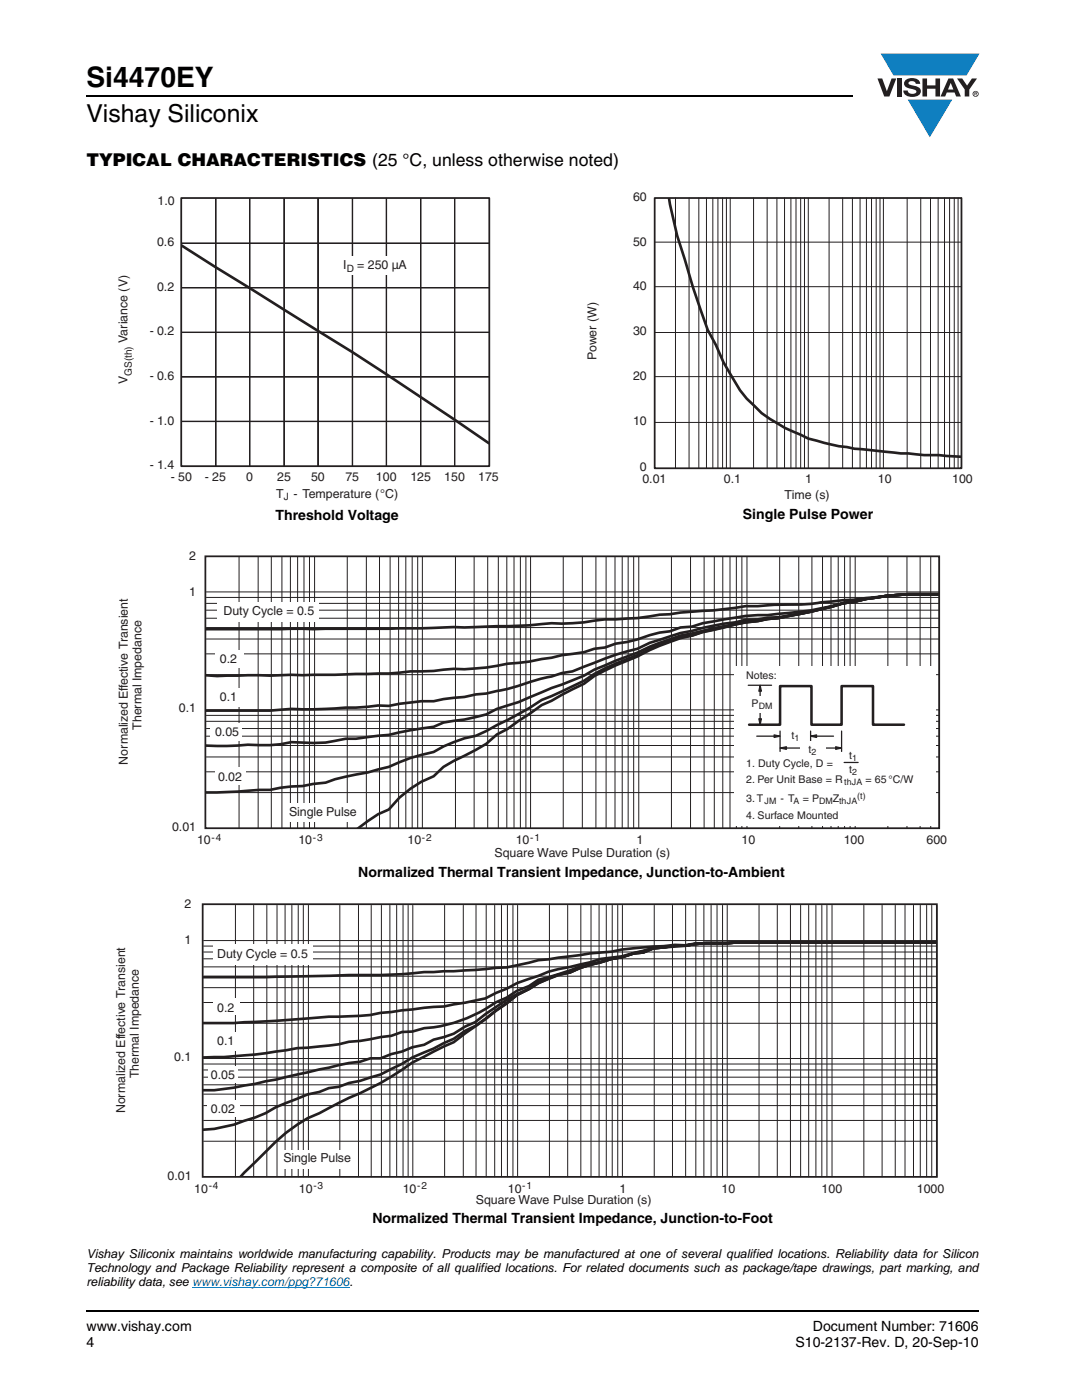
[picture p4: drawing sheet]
<svg xmlns="http://www.w3.org/2000/svg" width="216mm" height="279mm" viewBox="0 0 216 279" stroke-linecap="round" stroke-linejoin="round" font-family="sans-serif">
<path d="M17.1 18.9h.2v.3h-.2zM17.1 261.5h.2v.4h-.2z" fill="#000"/>
<path d="M17.3 19.1h152.9M17.3 261.7h178.1" fill="none" stroke="#000" stroke-width=".36"/>
<path d="M175.1 10.7h20.4v16.7h-20.4z" fill="#fff"/>
<g fill="#0a7fc3">
<path d="M175.7 10.7h19.7l-2.5 4.4h-1.1h-13.5z"/>
<path d="M181.1 19.9h8.9l-4.5 7.5z"/>
</g>
<g fill="#231f20">
<path d="M175.1 15.7h.9l1 2.5 .9-2.5h.9l-1.3 3.6h-1.1z"/>
<path d="M179 15.7h.9v3.6h-.9z"/>
<path d="M180.7 16a2.1 2.1 0 0 1 2.8 .3l.1 .4h-.9a.79 .79 0 0 0-.7-.5 .79 .79 0 0 0-.7 .4l.2 .3 1 .2a1.08 1.08 0 0 1 1.2 1.1 1.08 1.08 0 0 1-1.1 1.1 1.73 1.73 0 0 1-2.3-1.2h.8a.96 .96 0 0 0 .8 .6 .96 .96 0 0 0 1-.4 1.31 1.31 0 0 0-1.3-.6 1.03 1.03 0 0 1-1-.6 1.03 1.03 0 0 1 .1-1.1z"/>
<path d="M184.1 15.7h.9v1.3h1.7v-1.3h.9v3.6h-.9v-1.6h-1.7v1.6h-.9z"/>
<path d="M191 15.7h1l1 1.4 .9-1.4h1.1l-1.6 2.2v1.4h-.9v-1.4z"/>
<path d="M189.7 16.5l.5 1.4h-1zM189.2 15.7l-1.5 3.6h.9l.3-.8h1.6l.3 .8h.9l-1.5-3.6z"/>
<path d="M194.2 18.7a.46 .46 0 0 1 .9 0 .46 .46 0 0 1-.9 0zM194.1 18.7a.6 .6 0 0 0 1.2 0 .6 .6 0 0 0-1.2 0z"/>
<path d="M194.6 18.5h.2v.2h-.2zM194.4 18.4v.7h.2v-.3l.4 .3-.2-.3 .1-.2v-.2z"/>
</g>
<path d="M38.4 256.9h31.3" fill="none" stroke="#007ec4" stroke-width=".2"/>
<path d="M23.3 38.8h76.2v61.5h-76.2z" fill="#fff"/>
<g fill="none" stroke="#231f20" stroke-width=".2">
<path d="M43 39.6l.1 53.4zM43.1 39.6v53.4M49.8 39.6l.1 53.4zM49.8 39.6v53.4M56.7 39.6v53.4zM56.7 39.6v53.4M63.4 39.6l.1 53.4zM63.5 39.6v53.4M70.3 39.6l.1 53.4zM70.3 39.6v53.4M77.1 39.6v53.4zM77.1 39.6v53.4"/>
<path d="M83.9 39.6l.1 53.4zM84 39.6v53.4M90.7 39.6l.1 53.4zM90.7 39.6v53.4M36.2 57.4l61.4 .1zM36.2 48.5l61.4 .1zM36.2 57.4h61.4M36.2 48.5h61.4M36.2 75.2l61.4 .1zM36.2 66.3l61.4 .1zM36.2 75.2h61.4M36.2 66.3h61.4"/>
<path d="M36.2 84.1h61.4zM36.2 84.1h61.4"/>
</g>
<path d="M36.2 49l20.5 12.8a743.3 743.3 0 0 1 40.9 26.7" fill="none" stroke="#231f20" stroke-width=".53"/>
<path d="M36.2 39.5h61.4v53.5h-61.4z" fill="none" stroke="#231f20" stroke-width=".35"/>
<g fill="#fff">
<path d="M66.8 51.2h16v3.7h-16z"/>
<path d="M116.9 38h77.2v62.1h-77.2z"/>
</g>
<path d="M133.5 39.6l1.6 7.5 3.2 10.2 2.9 8.6 1.6 2.9 1.6 3.5 3.3 5.6a26.3 26.3 0 0 0 12.1 8.9l1.5 .7 1.7 .5a31.4 31.4 0 0 0 6 1.2l1.5 .4 9.2 .9 12.1 .7" fill="none" stroke="#231f20" stroke-width=".53"/>
<g fill="none" stroke="#231f20" stroke-width=".2">
<path d="M134.8 39.5v54M137.5 39.5v54M139.4 39.5v54M141 39.5v54M142.2 39.5v54M143.3 39.5v54M144.2 39.5v54M144.9 39.5v54M145.7 39.5v54M150.4 39.5v54M153.1 39.5v54M155 39.5v54"/>
<path d="M156.5 39.5v54M157.8 39.5v54M158.8 39.5v54M159.8 39.5v54M160.5 39.5v54M161.3 39.5v54M165.4 39.5v54M168.1 39.5v54M170.1 39.5v54M171.6 39.5v54M172.9 39.5v54M173.9 39.5v54"/>
<path d="M174.8 39.5v54M175.6 39.5v54M176.3 39.5v54M181 39.5v54M183.7 39.5v54M185.7 39.5v54M187.2 39.5v54M188.5 39.5v54M189.5 39.5v54M190.4 39.5v54M191.2 39.5v54M191.9 39.5v54"/>
<path d="M130.6 57.2h61.3M130.6 48.3h61.3M130.6 66.4h61.3M130.6 75.2h61.3M130.6 84.3h61.3"/>
</g>
<path d="M130.6 39.5h61.3v54h-61.3z" fill="none" stroke="#231f20" stroke-width=".35"/>
<path d="M23.4 109.6h165.6v62h-165.6z" fill="#fff"/>
<g fill="none" stroke="#231f20" stroke-width=".2">
<path d="M41.2 118.1h146.2M41.2 119.2h146.2M47.7 111.1v54.2M51.5 111.1v54.2M54.1 111.1v54.2M56.3 111.1v54.2M57.9 111.1v54.2M59.4 111.1v54.2M60.7 111.1v54.2M61.8 111.1v54.2M62.8 111.1v54.2M69.3 111.1v54.2"/>
<path d="M73.1 111.1v54.2M75.7 111.1v54.2M77.8 111.1v54.2M79.5 111.1v54.2M81 111.1v54.2M82.2 111.1v54.2M83.3 111.1v54.2M84.3 111.1v54.2M90.9 111.1v54.2M94.6 111.1v54.2M97.3 111.1v54.2M99.4 111.1v54.2"/>
<path d="M101.1 111.1v54.2M102.6 111.1v54.2M103.8 111.1v54.2M104.9 111.1v54.2M105.9 111.1v54.2M112.4 111.1v54.2M116.2 111.1v54.2M118.9 111.1v54.2M120.9 111.1v54.2M122.7 111.1v54.2M124.2 111.1v54.2M125.3 111.1v54.2"/>
<path d="M126.4 111.1v54.2M127.5 111.1v54.2M134 111.1v54.2M137.8 111.1v54.2M140.5 111.1v54.2M142.5 111.1v54.2M144.2 111.1v54.2M145.7 111.1v54.2M146.9 111.1v54.2M148 111.1v54.2M149 111.1v54.2M155.6 111.1v54.2"/>
<path d="M159.4 111.1v54.2M162 111.1v54.2M164.1 111.1v54.2M165.8 111.1v54.2M167.3 111.1v54.2M168.5 111.1v54.2M169.6 111.1v54.2M170.6 111.1v54.2M177.2 111.1v54.2M181 111.1v54.2M183.6 111.1v54.2M185.7 111.1v54.2"/>
<path d="M187.4 111.1v54.2M41.2 125.2h146.2M41.2 127.5h146.2M41.2 130.5h146.2M41.2 134.6h146.2M41.2 123.4h146.2M41.2 120.4h146.2M41.2 121.8h146.2M41.2 142.8h146.2M41.2 144h146.2M41.2 145.4h146.2M41.2 146.9h146.2"/>
<path d="M41.2 148.8h146.2M41.2 151.1h146.2M41.2 154h146.2M41.2 158.2h146.2M41.2 141.7h146.2"/>
</g>
<g fill="#fff">
<path d="M42.9 129.9h5.6v3.4h-5.6z"/>
<path d="M42.2 137.4h7.8v3.7h-7.8z"/>
<path d="M42.1 144.3h6.2v3.6h-6.2z"/>
<path d="M42.9 153.2h6.1v3.5h-6.1z"/>
<path d="M56.8 160.4h14.9v3.7h-14.9z"/>
<path d="M43.5 120.1h20.2v3.9h-20.2z"/>
<path d="M146.5 132.9h40.1v31.8h-40.1z"/>
</g>
<path d="M149.3 136.8h4.7M155.7 145.9v4.1M161.7 145.9v2M167.9 145.9v4.1M168.4 152.2h2.8" fill="none" stroke="#231f20" stroke-width=".25"/>
<path d="M155.7 149.3l1.2-.3v.5z" fill="#231f20"/>
<path d="M155.7 149.3l1.2-.3v.5zM156.6 149.3h3.7" fill="none" stroke="#231f20" stroke-width=".25"/>
<path d="M166.7 149l1.2 .3-1.2 .2z" fill="#231f20"/>
<path d="M163.3 149.3h3.8M166.7 149l1.2 .3-1.2 .2z" fill="none" stroke="#231f20" stroke-width=".25"/>
<path d="M154.5 146.7l1.2 .2-1.2 .3z" fill="#231f20"/>
<path d="M151 146.9h3.8M154.5 146.7l1.2 .2-1.2 .3z" fill="none" stroke="#231f20" stroke-width=".25"/>
<path d="M161.7 146.9l1.2-.2v.5z" fill="#231f20"/>
<path d="M161.7 146.9l1.2-.2v.5zM162.6 146.9h3.7" fill="none" stroke="#231f20" stroke-width=".25"/>
<g fill="#fff">
<path d="M156.2 145.2h5v3.4h-5z"/>
<path d="M159.6 147.9h5v3.4h-5z"/>
</g>
<path d="M151.4 143.4h.5l-.2 1.2z" fill="#231f20"/>
<path d="M151.4 143.4h.5l-.2 1.2zM151.7 140.1v3.7" fill="none" stroke="#231f20" stroke-width=".25"/>
<path d="M151.7 136.8l.2 1.1h-.5z" fill="#231f20"/>
<path d="M151.7 136.8l.2 1.1h-.5zM151.7 137.6v3.6" fill="none" stroke="#231f20" stroke-width=".25"/>
<path d="M148.3 138.9h7.5v3.4h-7.5z" fill="#fff"/>
<path d="M149.5 144.6h6.2v-7.7h6.2v7.7h6v-7.7h6.3v7.7h6.2" fill="none" stroke="#231f20" stroke-width=".51"/>
<path d="M187.3 118.6a58.3 58.3 0 0 0-17 1.5l-2 .3a105.7 105.7 0 0 1-13 2.8l-2.1 .1-2 .3-2.5 .1-2 .5a50.3 50.3 0 0 0-8.6 1.7l-2.3 .4-6.1 2-2.5 1.2a83.7 83.7 0 0 0-13 4.5l-2.1 .3-2 .7-3.1 .7a49.4 49.4 0 0 1-12 2.9l-2.3 .5-4.2 .4-2 .4a45 45 0 0 0-8.9 1l-2.1-.1a146 146 0 0 1-17.3 .7l-4.3 .3h-13M187.3 118.6a58.3 58.3 0 0 0-17 1.5l-2 .3a75.2 75.2 0 0 1-17.1 2.4l-2.5 .1-4.2 .7-4.3 .8-2.1 .7-2.3 .1-2.1 .8-2.1 .2-4.4 1.4-2.1 .5-2.3 .4-2.1 .7-2.1 .3-2.1 .7-4.4 .6-2 .5-4.5 .7a54.2 54.2 0 0 0-8.6 1.2l-4.3 .4-2.2-.1a49.4 49.4 0 0 1-8.6 .5 55.4 55.4 0 0 1-8.5 .5l-30.1 .4-2.4-.1M187.3 118.6a102.1 102.1 0 0 0-17 1.1l-6.5 .5a54.3 54.3 0 0 1-9.6 .5l-3 .3h-2.5a100 100 0 0 1-12.9 1.2l-2.1 .4-2.1 .1a48.5 48.5 0 0 1-10.9 .9 46.3 46.3 0 0 1-10.6 .8 188.2 188.2 0 0 1-19.6 .7l-12.9 .4-36.7 .1M187.3 118.6a58.2 58.2 0 0 0-17 1.5l-2 .3-2.3 .7a135.7 135.7 0 0 1-17.3 3.1l-8.5 1.9-2.1 .7-2.3 .4a58.2 58.2 0 0 0-8.6 3.6 63.5 63.5 0 0 0-8.6 3.7l-2.1 1.4-6.4 3-2 .8a111.3 111.3 0 0 1-13.1 7.1 26 26 0 0 0-8.5 3.3 34.6 34.6 0 0 0-8.9 2.9 63.7 63.7 0 0 1-8.6 2l-2.2 .5-1.8 .7-2.5 .3-2.1 .4-4.5 .3-2 .4-13 .6M187.3 118.6a58.3 58.3 0 0 0-17 1.5l-2 .3a104.6 104.6 0 0 1-19.6 3.7l-12.9 2.7a56.3 56.3 0 0 0-8.6 3.4l-4.4 1.7-4.2 1.7-2.1 1.2-8.4 3.4a48.6 48.6 0 0 1-9 3.3l-2.1 1.1a48.8 48.8 0 0 1-8.5 1.6l-2 .8-4.6 .7-4.3 1-6.6 .7h-2a23 23 0 0 1-8.6 .8l-2.2-.1a27.7 27.7 0 0 1-8.7 .5 53 53 0 0 1-8.6 .2M187.3 118.6a58.2 58.2 0 0 0-17 1.5l-2 .3-2.3 .7a135.4 135.4 0 0 1-17.3 3.1l-8.5 2-2.1 .6a42 42 0 0 0-10.9 4.2 64.6 64.6 0 0 0-8.6 3.9l-2.1 1.6-4.4 2.2-2 1.2-2 .8-6.8 4.8-2.2 1.1-2.1 1.9-8.5 4.5-2 1.9a20.7 20.7 0 0 0-8.9 6.7l-2.1 .9-4.2 2.9" fill="none" stroke="#231f20" stroke-width=".53"/>
<path d="M41 111h146.4v54.3h-146.4z" fill="none" stroke="#231f20" stroke-width=".35"/>
<path d="M22.8 179.2h165.6v61.7h-165.6z" fill="#fff"/>
<path d="M186.9 188.1h-39.5l-2.4 .1h-4.2l-4.1 .5-6.3 .5-6.3 1.8-2.1 .4-6.2 1.5a63.8 63.8 0 0 1-8.4 2.6l-1.8 1.3-2.4 .9-2.1 1.4-2.1 .9a28.4 28.4 0 0 1-14.4 5.2l-2.3 .7-2.1 .1-2.1 .7-6.2 1-2.3 .2a48.4 48.4 0 0 1-10.3 1.3 100.5 100.5 0 0 1-18.9 1.8M186.9 188.1h-39.5l-2.4 .1h-4.2l-4.1 .5h-2l-4.3 .5-6.3 1.7-4.2 .5-2.1 .6-8.3 1.9-2.1 .9-4.2 1.4-2.1 1.1-2.1 .9-2.1 1.1-8.3 1.6-4 .2-8.7 1a44.5 44.5 0 0 1-10.3 .8l-10.4 .8-8.5 .5h-6.3M186.9 188.1h-39.5l-8.7 .2-2 .4-2-.1-8.2 .6-2.4 .3-2.1 .4-4.2 .4-10.4 1.3-6.3 1.5-10.6 .7-5.9 .2a106.2 106.2 0 0 1-16.2 .6l-15.4 .4h-12.6M186.9 188.1h-39.5l-8.7 .3-2 .3h-2l-4.3 .5-2.1 .9-1.8 .2-2.4 .7-2.1 .4-4.2 1.2-2 .5-2.1 1a23.5 23.5 0 0 0-8.1 3.3l-2.4 1.2-2.1 1.7-10.6 7.7-1.9 .8-6.3 3.3a58.1 58.1 0 0 1-12.7 7l-5.9 3.1a26.8 26.8 0 0 0-8.7 5.6l-7 7M186.9 188.1h-39.5l-2.4 .1h-4.2l-4.1 .5h-2l-2.3 .4-2 .1-2.1 .9-1.8 .2-2.4 .7-2.1 .4-6.2 1.8-2.1 .9a19.9 19.9 0 0 0-8.1 3.3l-2.4 1.2-8.4 6.2-2 .9-2.3 1.6-4 2-4.2 1.7-2.1 1.3-4.3 2.1-4 1.3-2.3 .4-2 .8-2 .3-1.9 .7-2.3 .5-6.4 2.6-2 1.2-2.1 .8-4.2 1.4-3.9 .9-2.4 .2M186.9 188.1h-39.5l-2.4 .1h-4.2l-4.1 .5h-2l-4.3 .5-2.1 .9-1.8 .2-2.4 .7a49.9 49.9 0 0 0-10.4 3l-2.3 .5-4 1.4-1.8 1.4a40.5 40.5 0 0 0-10.8 6.7l-2 .9-2.3 1.4-4 1.2-1.9 1-2.3 .5-2.1 .9-2.1 .5-2.2 .8h-2l-2 .7-2.3 .2-5.9 1.3a181.9 181.9 0 0 1-20.9 4.2h-2.4" fill="none" stroke="#231f20" stroke-width=".53"/>
<g fill="none" stroke="#231f20" stroke-width=".2">
<path d="M40.6 187.7h146.3M40.6 188.8h146.3M40.6 194.8h146.3M40.6 197.1h146.3M40.6 193h146.3M40.6 190h146.3M40.6 191.4h146.3M47 180.7v54.2M50.6 180.7v54.2M53.2 180.7v54.2M55.3 180.7v54.2M56.9 180.7v54.2"/>
<path d="M58.2 180.7v54.2M59.5 180.7v54.2M60.5 180.7v54.2M61.5 180.7v54.2M67.8 180.7v54.2M71.5 180.7v54.2M74.1 180.7v54.2M76.1 180.7v54.2M77.8 180.7v54.2M79.2 180.7v54.2M80.4 180.7v54.2M81.4 180.7v54.2"/>
<path d="M82.4 180.7v54.2M88.7 180.7v54.2M92.4 180.7v54.2M95 180.7v54.2M97 180.7v54.2M98.7 180.7v54.2M100.1 180.7v54.2M101.2 180.7v54.2M102.4 180.7v54.2M103.3 180.7v54.2M109.6 180.7v54.2M113.3 180.7v54.2"/>
<path d="M115.9 180.7v54.2M117.9 180.7v54.2M119.5 180.7v54.2M121 180.7v54.2M122.2 180.7v54.2M123.3 180.7v54.2M124.2 180.7v54.2M130.5 180.7v54.2M134.2 180.7v54.2M136.8 180.7v54.2M138.8 180.7v54.2M140.5 180.7v54.2"/>
<path d="M141.9 180.7v54.2M143.1 180.7v54.2M144.2 180.7v54.2M145.1 180.7v54.2M40.6 200.1h146.3M40.6 204.2h146.3M40.6 212.3h146.3M40.6 213.5h146.3M40.6 215h146.3M40.6 216.5h146.3M40.6 218.4h146.3M40.6 211.2h146.3"/>
<path d="M40.6 220.6h146.3M40.6 223.6h146.3M40.6 227.8h146.3"/>
</g>
<g fill="#fff">
<path d="M42.5 199.4h5.2v3.2h-5.2z"/>
<path d="M41.6 206.1h6.2v3.6h-6.2z"/>
<path d="M41.5 212.7h6v3.2h-6z"/>
<path d="M41.4 219.6h6.5v3.3h-6.5z"/>
<path d="M55.9 229.5h14.7v3.7h-14.7z"/>
<path d="M42.7 188.4h19.8v4.1h-19.8z"/>
</g>
<g fill="none" stroke="#231f20" stroke-width=".2">
<path d="M151.5 180.7v54.2M155.1 180.7v54.2M157.7 180.7v54.2M159.8 180.7v54.2M161.4 180.7v54.2M162.8 180.7v54.2M164 180.7v54.2M165 180.7v54.2M166 180.7v54.2M172.4 180.7v54.2M176 180.7v54.2M178.6 180.7v54.2"/>
<path d="M180.6 180.7v54.2M182.3 180.7v54.2M183.6 180.7v54.2M184.9 180.7v54.2M185.9 180.7v54.2M186.9 180.7v54.2"/>
</g>
<path d="M40.4 180.5h146.5v54.4h-146.5z" fill="none" stroke="#231f20" stroke-width=".35"/>
<text font-size="5.6" x="17.3" y="17.4">Si4470EY</text>
<text font-size="4.9" x="17.3" y="24.4">Vishay Siliconix</text>
<text font-size="3.5" x="17.3" y="33">TYPICAL CHARACTERISTICS (25 °C, unless otherwise noted)</text>
<g font-size="2.8">
<text x="54.9" y="103.8">Threshold Voltage</text>
<text x="148.2" y="103.5">Single Pulse Power</text>
<text x="71.5" y="175.1">Normalized Thermal Transient Impedance, Junction-to-Ambient</text>
<text x="74.3" y="244.1">Normalized Thermal Transient Impedance, Junction-to-Foot</text>
<text x="17.3" y="265.6">www.vishay.com</text>
<text x="17.3" y="268.8">4</text>
<text x="158.7" y="268.8">S10-2137-Rev. D, 20-Sep-10</text>
<text x="162.2" y="265.6">Document Number: 71606</text>
</g>
<g font-size="2.5" fill="#231f20">
<text x="31.4" y="40.9">1.0</text>
<text x="126.3" y="40.2">60</text>
<text x="31.3" y="49.2">0.6</text>
<text x="68.5" y="53.7">I</text>
<text x="71.3" y="53.7">= 250 µA</text>
<text x="126.3" y="49">50</text>
<text x="31.3" y="58.1">0.2</text>
<text x="126.3" y="57.8">40</text>
<text x="25.4" y="68.4" transform="rotate(-90 25.4 68.4)">Variance (V)</text>
<text x="29.9" y="67">- 0.2</text>
<text x="119" y="71.8" transform="rotate(-90 119 71.8)">Power (W)</text>
<text x="126.3" y="67">30</text>
<text x="25.4" y="76.6" transform="rotate(-90 25.4 76.6)">V</text>
<text x="29.9" y="75.8">- 0.6</text>
<text x="126.3" y="75.8">20</text>
<text x="29.9" y="84.7">- 1.0</text>
<text x="126.3" y="84.9">10</text>
<text x="29.9" y="93.6">- 1.4</text>
<text x="127.7" y="94">0</text>
<text x="34.1" y="96">- 50</text>
<text x="40.9" y="96">- 25</text>
<text x="49.1" y="96">0</text>
<text x="55.1" y="99.4">T</text>
<text x="55.3" y="96">25</text>
<text x="58.6" y="99.4">- Temperature (°C)</text>
<text x="62.1" y="96">50</text>
<text x="68.9" y="96">75</text>
<text x="75" y="96">100</text>
<text x="81.9" y="96">125</text>
<text x="88.7" y="96">150</text>
<text x="95.4" y="96">175</text>
<text x="128.2" y="96.4">0.01</text>
<text x="144.4" y="96.4">0.1</text>
<text x="156.6" y="99.5">Time (s)</text>
<text x="160.7" y="96.4">1</text>
<text x="175.2" y="96.4">10</text>
<text x="190" y="96.4">100</text>
<text x="37.7" y="111.7">2</text>
<text x="37.7" y="118.9">1</text>
<text x="44.6" y="122.7">Duty Cycle = 0.5</text>
<text x="43.9" y="132.4">0.2</text>
<text x="35.7" y="142.2">0.1</text>
<text x="43.9" y="139.9">0.1</text>
<text x="28.2" y="145.6" transform="rotate(-90 28.2 145.6)">Thermal Impedance</text>
<text x="42.9" y="146.9">0.05</text>
<text x="25.5" y="152.6" transform="rotate(-90 25.5 152.6)">Normalized Effective Transient</text>
<text x="43.5" y="155.8">0.02</text>
<text x="34.3" y="165.9">0.01</text>
<text x="57.7" y="162.9">Single Pulse</text>
<text x="39.3" y="168.5">10</text>
<text x="59.6" y="168.5">10</text>
<text x="81.3" y="168.5">10</text>
<text x="98.7" y="171.1">Square Wave Pulse Duration (s)</text>
<text x="102.9" y="168.5">10</text>
<text x="127" y="168.5">1</text>
<text x="147.9" y="168.5">10</text>
<text x="168.4" y="168.5">100</text>
<text x="184.9" y="168.5">600</text>
<text x="36.8" y="181.3">2</text>
<text x="36.8" y="188.5">1</text>
<text x="43.3" y="191.3">Duty Cycle = 0.5</text>
<text x="43.3" y="201.9">0.2</text>
<text x="43.3" y="208.7">0.1</text>
<text x="27.7" y="215.2" transform="rotate(-90 27.7 215.2)">Thermal Impedance</text>
<text x="34.8" y="211.8">0.1</text>
<text x="42.1" y="215.3">0.05</text>
<text x="25" y="222.2" transform="rotate(-90 25 222.2)">Normalized Effective Transient</text>
<text x="42.1" y="222.1">0.02</text>
<text x="56.5" y="232">Single Pulse</text>
<text x="33.4" y="235.5">0.01</text>
<text x="38.8" y="238">10</text>
<text x="59.6" y="238">10</text>
<text x="80.3" y="238">10</text>
<text x="101.3" y="238">10</text>
<text x="123.6" y="238">1</text>
<text x="144" y="238">10</text>
<text x="163.9" y="238">100</text>
<text x="183" y="238">1000</text>
<text x="95" y="240.3">Square Wave Pulse Duration (s)</text>
</g>
<g font-size="2.5">
<text x="17.3" y="251">Vishay Siliconix maintains worldwide manufacturing capability. Products may be manufactured at one of several qualified locations. Reliability data for Silicon</text>
<text x="17.3" y="253.8">Technology and Package Reliability represent a composite of all qualified locations. For related documents such as package/tape drawings, part marking, and</text>
<text x="17.3" y="256.6">reliability data, see www.vishay.com/ppg?71606.</text>
</g>
<g font-size="2.1" fill="#231f20">
<text x="148.9" y="135.5">Notes:</text>
<text x="150" y="141.2">P</text>
<text x="157.9" y="147.5">t</text>
<text x="148.9" y="153.1">1. Duty Cycle, D =</text>
<text x="161.3" y="150.2">t</text>
<text x="169.5" y="151.4">t</text>
<text x="169.5" y="154.2">t</text>
<text x="148.9" y="160.1">3. T</text>
<text x="148.9" y="156.3">2. Per Unit Base = R</text>
<text x="155.7" y="160.1">- T</text>
<text x="160.2" y="160.1">= P</text>
<text x="166.2" y="160.1">Z</text>
<text x="172.7" y="156.3">= 65 °C/W</text>
<text x="148.9" y="163.4">4. Surface Mounted</text>
</g>
<g font-size="2" fill="#231f20">
<text x="69.2" y="54.3">D</text>
<text x="26.3" y="75" transform="rotate(-90 26.3 75)">GS(th)</text>
<text x="56.6" y="99.9">J</text>
<text x="42.2" y="167.8">-4</text>
<text x="62.4" y="167.8">-3</text>
<text x="84.2" y="167.8">-2</text>
<text x="105.8" y="167.8">-1</text>
<text x="41.6" y="237.4">-4</text>
<text x="62.5" y="237.4">-3</text>
<text x="83.2" y="237.4">-2</text>
<text x="104.2" y="237.4">-1</text>
</g>
<g font-size="1.8" fill="#231f20">
<text x="151.4" y="141.6">DM</text>
<text x="158.5" y="147.9">1</text>
<text x="161.9" y="150.6">2</text>
<text x="170" y="151.8">1</text>
<text x="170" y="154.6">2</text>
<text x="152.5" y="160.6">JM</text>
<text x="158.4" y="160.6">A</text>
<text x="163.4" y="160.6">DM</text>
<text x="167.4" y="160.6">thJA</text>
<text x="168.4" y="156.7">thJA</text>
<text x="171.1" y="159.5">(t)</text>
</g>
</svg>
